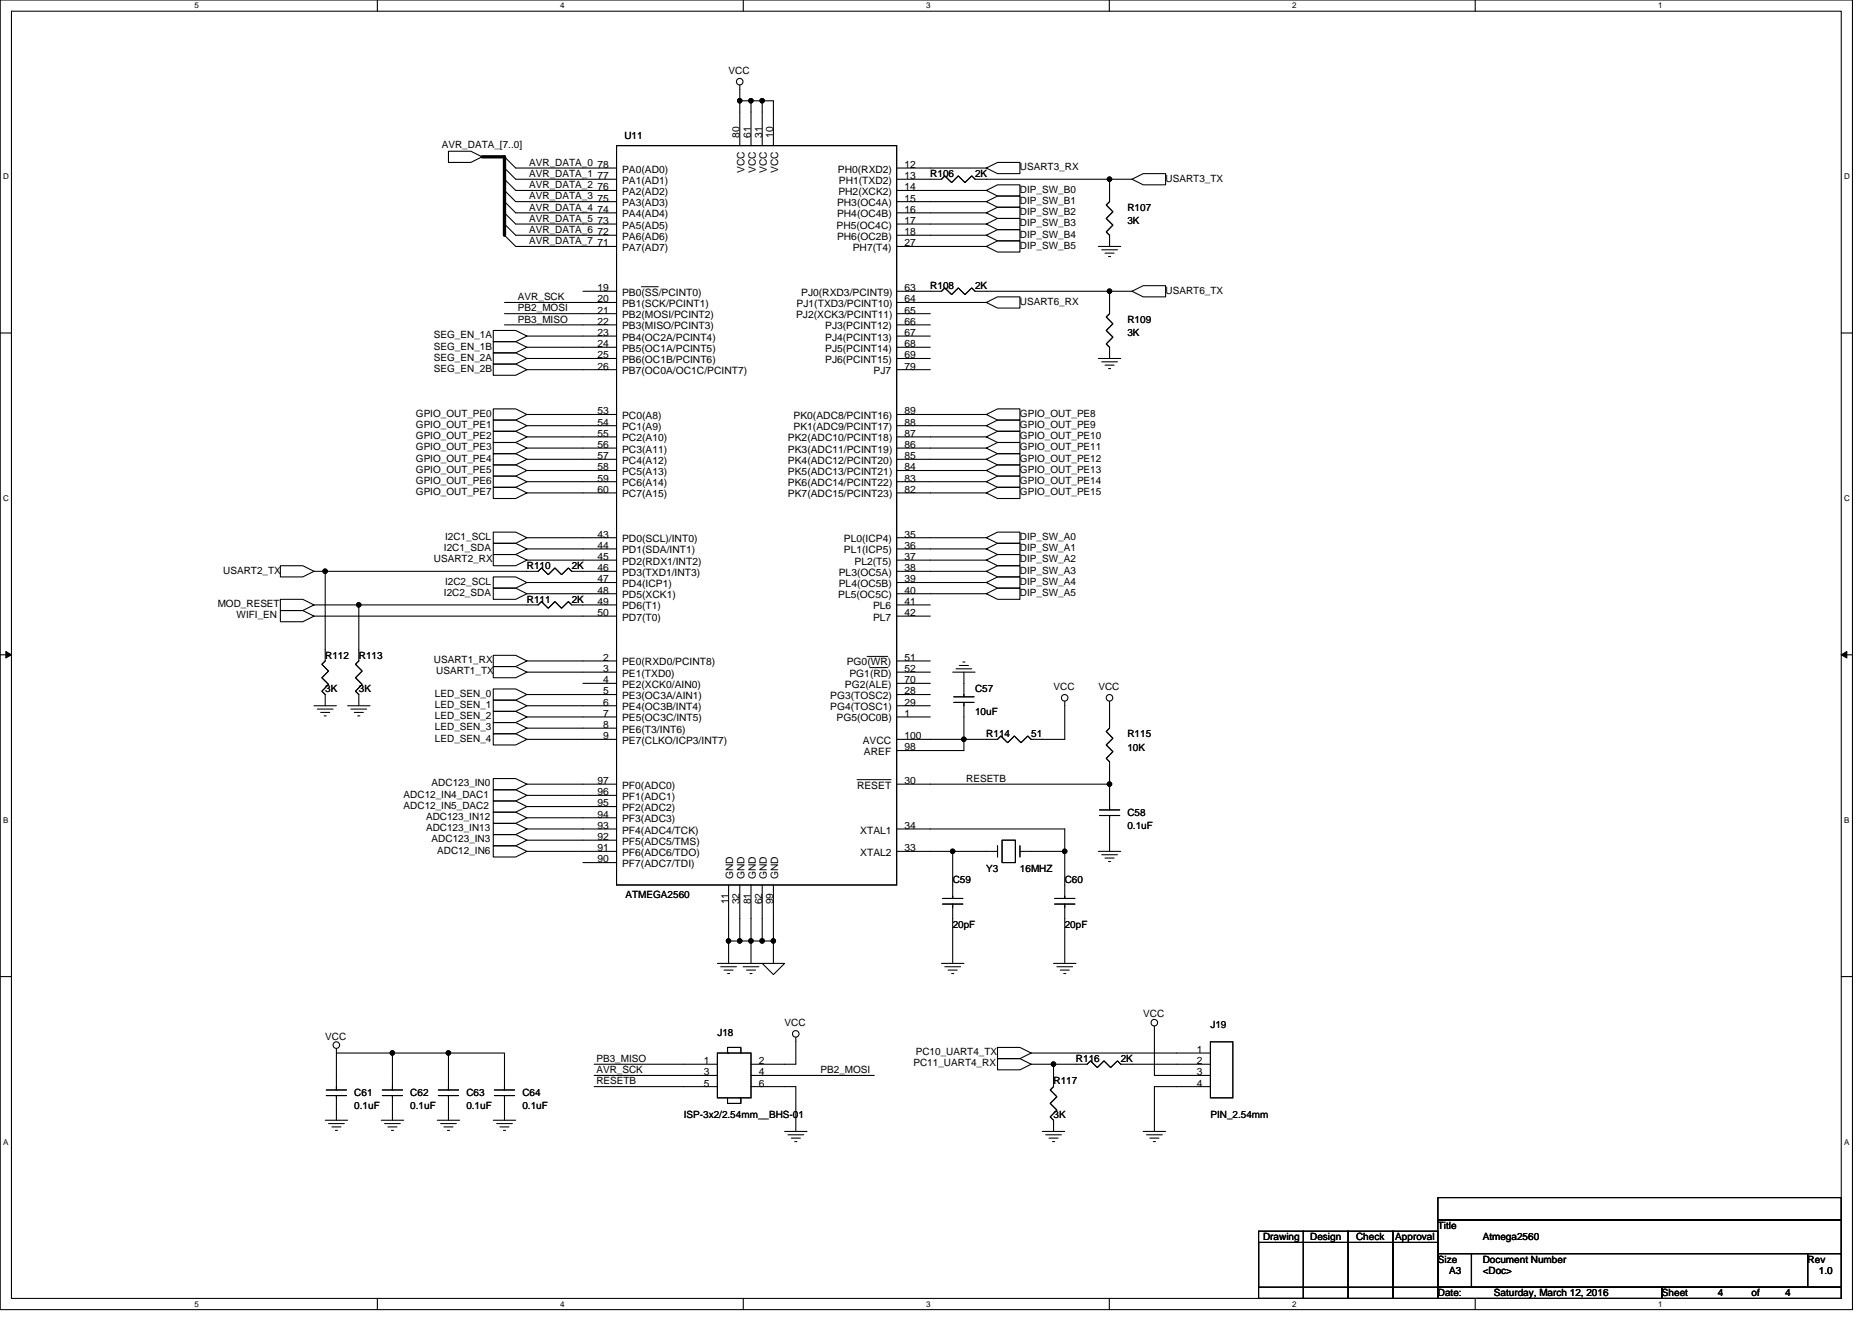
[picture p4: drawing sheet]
<svg xmlns="http://www.w3.org/2000/svg" width="297mm" height="210mm" viewBox="0 0 297 210" stroke-linecap="round" stroke-linejoin="round" font-family="sans-serif">
<path d="M0 0h293.9v207.9h-293.9zM1.8 1.8h290.4v204.3h-290.4z" fill="none" stroke="#000" stroke-width=".17"/>
<g fill="#fff">
<path d="M30.8 .2h.7v1.4h-.7z"/>
<path d="M30.8 206.3h.7v1.4h-.7z"/>
</g>
<path d="M59.9 0v1.8M59.9 206.1v1.8" fill="none" stroke="#000" stroke-width=".17"/>
<g fill="#fff">
<path d="M88.9 .2h.7v1.4h-.7z"/>
<path d="M88.9 206.3h.7v1.4h-.7z"/>
</g>
<path d="M117.9 0v1.8M117.9 206.1v1.8" fill="none" stroke="#000" stroke-width=".17"/>
<g fill="#fff">
<path d="M147 .2h.7v1.4h-.7z"/>
<path d="M147 206.3h.7v1.4h-.7z"/>
</g>
<path d="M176 0v1.8M176 206.1v1.8" fill="none" stroke="#000" stroke-width=".17"/>
<g fill="#fff">
<path d="M205 .2h.7v1.4h-.7z"/>
<path d="M205 206.3h.7v1.4h-.7z"/>
</g>
<path d="M234.1 0v1.8M234.1 206.1v1.8" fill="none" stroke="#000" stroke-width=".17"/>
<g fill="#fff">
<path d="M263.1 .2h.7v1.4h-.7z"/>
<path d="M263.1 206.3h.7v1.4h-.7z"/>
<path d="M.5 27.3h.9v1.4h-.9z"/>
<path d="M292.6 27.3h.9v1.4h-.9z"/>
<path d="M.5 78.4h.9v1.4h-.9z"/>
<path d="M292.6 78.4h.9v1.4h-.9z"/>
</g>
<path d="M0 52.9h1.8M292.2 52.9h1.7" fill="none" stroke="#000" stroke-width=".17"/>
<g fill="#fff">
<path d="M.5 129.5h.8v1.4h-.8z"/>
<path d="M292.6 129.5h.9v1.4h-.9z"/>
</g>
<path d="M0 103.9h1.8M292.2 103.9h1.7" fill="none" stroke="#000" stroke-width=".17"/>
<path d="M.9 103.4l.9 .5-.9 .5zM292.2 103.9l.8-.5v1z" fill="#000" stroke="#000" stroke-width=".16"/>
<g fill="#fff">
<path d="M.5 180.5h.8v1.4h-.8z"/>
<path d="M292.6 180.5h.9v1.4h-.9z"/>
</g>
<g fill="none" stroke="#000" stroke-width=".17">
<path d="M117.4 16h1.8M117.4 13.5v9.6M119.2 16v7.1M119.2 16h1.7M120.9 16v7.1M120.9 16h1.8v7.1M71.2 24h3.5l1.8 .9-1.8 .9h-3.5zM80 26.7l1.8 1.7h16M80 24.9l1.8 1.8h16M80 30.2l1.8 1.8h16M80 28.4l1.8 1.8h16M80 35.6l1.8 1.7h16"/>
<path d="M80 33.8l1.8 1.8h16M80 32l1.8 1.8h16M80 37.3l1.8 1.8h16M97.8 23.1h44.5v117.4h-44.5zM142.3 26.7h14.2M142.3 30.2h14.2M142.3 32h14.2M142.3 33.8h14.2M142.3 35.6h14.2M142.3 37.3h14.2M142.3 39.1h14.2M142.3 28.4h7.1l.5-.5 1.1 1.1 1.1-1.1 1 1.1 1.1-1.1 .5 .5h21.4"/>
<path d="M156.5 26.7l1.8-.9h3.5v1.8h-3.5zM156.5 37.3l1.8-.9h3.5v1.8h-3.5zM156.5 39.1l1.8-.9h3.5v1.8h-3.5zM156.5 30.2l1.8-.9h3.5v1.8h-3.5zM156.5 32l1.8-.9h3.5v1.8h-3.5zM156.5 33.8l1.8-.9h3.5v1.8h-3.5zM156.5 35.6l1.8-.9h3.5v1.7h-3.5zM174.3 39.1h3.5M174.8 39.6h2.5M176.1 28.4v3.6l-.6 .5 1.1 1.1-1.1 1.1 1.1 1-1.1 1.1 .6 .5v1.8M176.1 28.4h3.5M179.6 28.4l1.8-.8h3.6v1.7h-3.6z"/>
<path d="M78.3 52.5h3.5l1.8 .8-1.8 .9h-3.5zM78.3 54.2h3.5l1.8 .9-1.8 .9h-3.5zM78.3 56h3.5l1.8 .9-1.8 .9h-3.5zM78.3 57.8h3.5l1.8 .9-1.8 .9h-3.5zM80 48h17.8M80 49.8h17.8M80 51.6h17.8M92.5 46.2h5.3M97.8 53.3h-14.2M97.8 55.1h-14.2M97.8 56.9h-14.2M97.8 58.7h-14.2"/>
<path d="M142.3 48h14.2M142.3 46.2h7.1l.5-.5 1.1 1.1 1.1-1.1 1 1.1 1.1-1.1 .5 .5h21.4M142.3 49.8h5.3M142.3 51.6h5.3M142.3 53.3h5.3M142.3 55.1h5.3M142.3 56.9h5.3M142.3 58.7h5.3M156.5 48l1.8-.9h3.5v1.8h-3.5zM174.3 56.9h3.5M174.8 57.4h2.5M175.3 40.2h1.5"/>
<path d="M175.3 58h1.5M175.9 40.7h.3M175.9 58.5h.3M176.1 46.2v3.6l-.6 .5 1.1 1.1-1.1 1.1 1.1 1-1.1 1.1 .6 .5v1.8M176.1 46.2h3.5M179.6 46.2l1.8-.9h3.6v1.8h-3.6zM78.3 64.9h3.5l1.8 .9-1.8 .9h-3.5zM78.3 66.7h3.5l1.8 .9-1.8 .9h-3.5zM78.3 68.5h3.5l1.8 .8-1.8 .9h-3.5zM78.3 70.2h3.5l1.8 .9-1.8 .9h-3.5zM78.3 72h3.5l1.8 .9-1.8 .9h-3.5zM78.3 73.8h3.5l1.8 .9-1.8 .9h-3.5z"/>
<path d="M78.3 75.6h3.5l1.8 .9-1.8 .8h-3.5zM78.3 77.3h3.5l1.8 .9-1.8 .9h-3.5zM83.6 65.8h14.2M83.6 67.6h14.2M83.6 69.3h14.2M83.6 71.1h14.2M83.6 72.9h14.2M83.6 74.7h14.2M83.6 78.2h14.2M83.6 76.5h14.2M156.5 76.5h-14.2M156.5 78.2h-14.2"/>
<path d="M156.5 74.7h-14.2M156.5 72.9h-14.2M156.5 65.8h-14.2M156.5 67.6h-14.2M156.5 71.1h-14.2M156.5 69.3h-14.2M156.5 65.8l1.8-.9h3.5v1.8h-3.5zM156.5 67.6l1.8-.9h3.5v1.8h-3.5zM156.5 69.3l1.8-.8h3.5v1.7h-3.5zM156.5 71.1l1.8-.9h3.5v1.8h-3.5zM156.5 72.9l1.8-.9h3.5v1.8h-3.5zM156.5 74.7l1.8-.9h3.5v1.8h-3.5z"/>
<path d="M156.5 76.5l1.8-.9h3.5v1.7h-3.5zM156.5 78.2l1.8-.9h3.5v1.8h-3.5zM44.5 89.8h3.5l1.8 .9-1.8 .9h-3.5zM44.5 95.1h3.5l1.8 .9-1.8 .9h-3.5zM44.5 96.9h3.5l1.8 .9-1.8 .9h-3.5zM49.8 90.7h1.8v14.2l-.5 .5 1 1.1-1 1.1 1 1-1 1.1 .5 .5v1.8M49.8 97.8h48M49.8 96h7.1v8.9l-.5 .5 1.1 1.1-1.1 1.1 1.1 1-1.1 1.1 .5 .5v1.8M51.6 90.7h33.8l.5-.6 1.1 1.1 1.1-1.1 1 1.1 1.1-1.1 .5 .6h7.1M56.9 96h28.5l.5-.5 1.1 1 1.1-1 1 1 1.1-1 .5 .5h7.1M78.3 88h3.5l1.8 .9-1.8 .9h-3.5zM78.3 93.3h3.5l1.8 .9-1.8 .9h-3.5z"/>
<path d="M78.3 91.6h3.5l1.8 .9-1.8 .8h-3.5zM78.3 84.5h3.5l1.8 .8-1.8 .9h-3.5zM78.3 86.2h3.5l1.8 .9-1.8 .9h-3.5zM97.8 85.3h-14.2M97.8 87.1h-14.2M97.8 92.5h-14.2M97.8 94.2h-14.2M97.8 88.9h-14.2M142.3 94.2h14.2M142.3 90.7h14.2M142.3 87.1h14.2M142.3 85.3h14.2"/>
<path d="M142.3 92.5h14.2M142.3 88.9h14.2M142.3 96h5.3M142.3 97.8h5.3M156.5 90.7l1.8-.9h3.5v1.8h-3.5zM156.5 92.5l1.8-.9h3.5v1.7h-3.5zM156.5 94.2l1.8-.9h3.5v1.8h-3.5zM156.5 85.3l1.8-.8h3.5v1.7h-3.5zM156.5 87.1l1.8-.9h3.5v1.8h-3.5zM156.5 88.9l1.8-.9h3.5v1.8h-3.5zM49.8 112h3.6M50.4 112.5h2.4"/>
<path d="M50.9 113.1h1.4M51.4 113.6h.4M55.2 112h3.5M55.7 112.5h2.5M56.2 113.1h1.5M56.8 113.6h.3M78.3 105.8h3.5l1.8 .9-1.8 .9h-3.5zM78.3 104h3.5l1.8 .9-1.8 .9h-3.5zM78.3 109.3h3.5l1.8 .9-1.8 .9h-3.5zM78.3 111.1h3.5l1.8 .9-1.8 .9h-3.5zM78.3 112.9h3.5l1.8 .9-1.8 .9h-3.5zM78.3 114.7h3.5l1.8 .9-1.8 .9h-3.5z"/>
<path d="M78.3 116.5h3.5l1.8 .8-1.8 .9h-3.5zM83.6 110.2h14.2M83.6 112h14.2M83.6 113.8h14.2M83.6 115.6h14.2M83.6 117.3h14.2M92.5 108.5h5.3M97.8 104.9h-14.2M97.8 106.7h-14.2M142.3 104.9h5.3M142.3 106.7h5.3M142.3 108.5h5.3"/>
<path d="M142.3 110.2h5.3M142.3 112h5.3M142.3 113.8h5.3M151.2 106.7h3.5M151.3 111.5h3.3M151.3 110.6h3.3M151.7 106.2h2.5M152.2 105.6h1.5M152.8 105.1h.3M152.9 111.5v7.6h-10.6M152.9 106.7v3.9M168.9 111.3v6h-5.3l-.5-.5-1.1 1.1-1.1-1.1-1 1.1-1.1-1.1-.5 .5h-16"/>
<path d="M176.1 111.3v4.3l-.6 .5 1.1 1.1-1.1 1 1.1 1.1-1.1 1.1 .6 .5v3.6M78.3 128.9h3.5l1.8 .9-1.8 .9h-3.5zM78.3 130.7h3.5l1.8 .9-1.8 .9h-3.5zM78.3 132.5h3.5l1.8 .8-1.8 .9h-3.5zM78.3 123.6h3.5l1.8 .9-1.8 .8h-3.5zM78.3 125.3h3.5l1.8 .9-1.8 .9h-3.5zM78.3 127.1h3.5l1.8 .9-1.8 .9h-3.5zM78.3 134.2h3.5l1.8 .9-1.8 .9h-3.5zM83.6 124.5h14.2M83.6 126.2h14.2M83.6 128h14.2M83.6 129.8h14.2"/>
<path d="M92.5 136.9h5.3M97.8 131.6h-14.2M97.8 133.3l-14.2 .1M97.8 135.1h-14.2M142.3 131.6h26.6v3.5M142.3 135.1h8.9M142.3 124.5h33.8M151.2 135.1v7.5M151.2 135.1h7.1M158.3 134.2v1.8M159 133.3h2.1v3.6h-2.1zM161.8 134.2v1.8"/>
<path d="M161.8 135.1h7.1M168.9 135.1v7.5M174.3 135.1h3.5M174.5 128.5h3.2M174.5 129.4h3.2M174.8 135.7h2.5M175.3 136.2h1.5M175.9 136.7h.3M176.1 124.5v4M176.1 129.4v5.7M0 155h1.8M113.8 152.9h7.1"/>
<path d="M114.4 153.4h2.5M114.9 154h1.4M115.4 154.5h.4M115.6 149.4v3.5M115.6 140.5v8.9M115.6 149.4h1.8M117.4 149.4h3.5M117.4 140.5v8.9M117.9 153.4h2.5M118.4 154h1.5M119 154.5h.3M119.2 140.5v12.4"/>
<path d="M120.9 140.5v8.9M120.9 152.9h3.6l-1.8 1.8zM120.9 149.4h1.8M122.7 149.4v3.5M122.7 140.5v8.9M149.4 152.9h3.5M149.6 143.5h3.2M149.6 142.6h3.2M149.9 153.4h2.5M150.4 154h1.5M151 154.5h.3M151.2 143.5v9.4"/>
<path d="M167.2 152.9h3.5M167.3 143.5h3.3M167.3 142.6h3.3M167.7 153.4h2.5M168.2 154h1.5M168.8 154.5h.3M168.9 143.5v9.4M292.2 155h1.7M51.6 177.8h3.6M51.8 173h3.2M51.8 173.9h3.2M52.1 178.3h2.5"/>
<path d="M52.7 178.9h1.4M53.2 179.4h.3M53.4 167.1h8.9M53.4 167.1v5.9M53.4 173.9v3.9M53.4 166.4v.7M60.5 177.8h3.5M60.7 173h3.2M60.7 173.9h3.2M61 178.3h2.5M61.5 178.9h1.5M62.1 179.4h.3"/>
<path d="M62.3 167.1h8.9M62.3 167.1v5.9M62.3 173.9v3.9M69.4 177.8h3.5M69.6 173h3.2M69.6 173.9h3.2M69.9 178.3h2.5M70.4 178.9h1.5M71 179.4h.3M71.2 167.1h8.8v5.9M71.2 167.1v5.9M71.2 173.9v3.9"/>
<path d="M78.3 177.8h3.5M78.4 173h3.3M78.4 173.9h3.3M78.8 178.3h2.5M79.3 178.9h1.5M79.9 179.4h.3M80 173.9v3.9M94.3 170.7h19.5M94.3 172.5h19.5M113.8 167.1h5.4v7.1h-5.4zM113.8 168.9h-19.5M115.4 174.2v.9h2.2v-.9h-.2"/>
<path d="M115.6 167.1h-.2v-.9h2.2v.9M119.2 172.5h7.1v7.1M119.2 170.7h19.5M124.5 179.6h3.6M126.3 164.6v4.3h-7.1M158.3 168h3.5l1.8 .9-1.8 .9h-3.5zM158.3 166.2h3.5l1.8 .9-1.8 .9h-3.5zM163.6 168.9h3.6M163.6 167.1h28.5M165.4 179.6h3.5M167.2 168.9h5.3l.5-.5 1.1 1 1.1-1 1 1 1.1-1 .5 .5h14.3M167.2 168.9v3.6l-.6 .5 1.1 1.1-1.1 1 1.1 1.1-1.1 1.1 .6 .5v1.8"/>
<path d="M181.4 179.6h3.6M183.2 162.9v7.8h8.9M192.1 165.4h3.5v8.8h-3.5zM192.1 172.5h-8.9v7.1M125 180.1h2.5M125.6 180.6h1.4M126.1 181.2h.3M165.9 180.1h2.5M166.5 180.6h1.4M167 181.2h.3M181.9 180.1h2.5M182.5 180.6h1.4"/>
<path d="M183 181.2h.3M199.7 195.4h7.1v10.7h-7.1zM199.7 197.2h28.5v7.1h-28.5zM206.8 195.4h7.1v10.7h-7.1zM213.9 195.4h7.1v10.7h-7.1zM221 195.4h7.2v10.7h-7.2zM228.2 190.1h64v3.5h-64zM228.2 193.6h64v5.4h-64zM228.2 199h5.3v5.3h-5.3zM233.5 199h53.3v5.3h-53.3zM286.8 199h5.4v5.3h-5.4zM228.2 204.3h35.5v1.8h-35.5z"/>
<path d="M263.7 204.3h28.5v1.8h-28.5z"/>
<circle cx="117.4" cy="13" r=".52"/>
<circle cx="168.9" cy="110.8" r=".52"/>
<circle cx="176" cy="110.8" r=".52"/>
<circle cx="53.4" cy="165.9" r=".52"/>
<circle cx="126.3" cy="164.1" r=".52"/>
<circle cx="183.2" cy="162.3" r=".52"/>
</g>
<g fill="#000" stroke="#000" stroke-width=".17">
<circle cx="117.4" cy="16" r=".35"/>
<circle cx="119.2" cy="16" r=".35"/>
<circle cx="120.9" cy="16" r=".35"/>
<circle cx="176" cy="28.4" r=".35"/>
<circle cx="176" cy="46.2" r=".35"/>
<circle cx="51.6" cy="90.7" r=".35"/>
<circle cx="56.9" cy="96" r=".35"/>
<circle cx="152.9" cy="117.3" r=".35"/>
<circle cx="151.2" cy="135.1" r=".35"/>
<circle cx="168.9" cy="135.1" r=".35"/>
<circle cx="176" cy="124.4" r=".35"/>
<circle cx="115.6" cy="149.3" r=".35"/>
<circle cx="117.4" cy="149.3" r=".35"/>
<circle cx="119.2" cy="149.3" r=".35"/>
<circle cx="120.9" cy="149.3" r=".35"/>
<circle cx="122.7" cy="149.3" r=".35"/>
<circle cx="62.3" cy="167.1" r=".35"/>
<circle cx="71.1" cy="167.1" r=".35"/>
<circle cx="167.2" cy="168.9" r=".35"/>
</g>
<path d="M76.5 24.9h3.5v12.4" fill="none" stroke="#000" stroke-width=".53"/>
<path d="M101.8 45.5h2.7M137.6 104.2h3.3M138 106h2.9M136 123.7h5.4" fill="none" stroke="#000" stroke-width=".16"/>
<g font-size="1.6">
<text x="115.6" y="11.7">VCC</text>
<text x="70.1" y="23.5">AVR_DATA_[7..0]</text>
<text x="99.1" y="22">U11</text>
<text x="117.4" y="21.9" transform="rotate(-90 117.4 21.9)">80</text>
<text x="119.1" y="21.9" transform="rotate(-90 119.1 21.9)">61</text>
<text x="120.9" y="21.9" transform="rotate(-90 120.9 21.9)">31</text>
<text x="122.7" y="21.9" transform="rotate(-90 122.7 21.9)">10</text>
<text x="84" y="28.1">AVR_DATA_1</text>
<text x="84" y="26.3">AVR_DATA_0</text>
<text x="84" y="29.9">AVR_DATA_2</text>
<text x="94.8" y="26.6">78</text>
<text x="94.8" y="28.4">77</text>
<text x="98.7" y="27.4">PA0(AD0)</text>
<text x="98.7" y="29.2">PA1(AD1)</text>
<text x="118.1" y="27.5" transform="rotate(-90 118.1 27.5)">VCC</text>
<text x="119.9" y="27.5" transform="rotate(-90 119.9 27.5)">VCC</text>
<text x="121.7" y="27.5" transform="rotate(-90 121.7 27.5)">VCC</text>
<text x="123.5" y="27.5" transform="rotate(-90 123.5 27.5)">VCC</text>
<text x="132.9" y="27.4">PH0(RXD2)</text>
<text x="133.1" y="29.2">PH1(TXD2)</text>
<text x="143.5" y="28.4">13</text>
<text x="143.5" y="26.6">12</text>
<text x="147.6" y="28.1">R106</text>
<text x="154.7" y="28.1">2K</text>
<text x="161.8" y="27">USART3_RX</text>
<text x="185" y="28.8">USART3_TX</text>
<text x="84" y="31.6">AVR_DATA_3</text>
<text x="84" y="35.2">AVR_DATA_5</text>
<text x="84" y="33.4">AVR_DATA_4</text>
<text x="94.8" y="30.2">76</text>
<text x="94.8" y="32">75</text>
<text x="94.8" y="33.8">74</text>
<text x="94.8" y="35.5">73</text>
<text x="98.7" y="30.9">PA2(AD2)</text>
<text x="98.7" y="32.7">PA3(AD3)</text>
<text x="98.7" y="34.5">PA4(AD4)</text>
<text x="132.8" y="32.7">PH3(OC4A)</text>
<text x="132.8" y="34.5">PH4(OC4B)</text>
<text x="133" y="30.9">PH2(XCK2)</text>
<text x="143.5" y="30.2">14</text>
<text x="143.5" y="35.5">17</text>
<text x="143.5" y="32">15</text>
<text x="143.5" y="33.8">16</text>
<text x="161.8" y="30.6">DIP_SW_B0</text>
<text x="161.8" y="32.4">DIP_SW_B1</text>
<text x="161.8" y="34.1">DIP_SW_B2</text>
<text x="161.8" y="35.9">DIP_SW_B3</text>
<text x="178.9" y="33.4">R107</text>
<text x="178.9" y="35.6">3K</text>
<text x="84" y="37">AVR_DATA_6</text>
<text x="84" y="38.8">AVR_DATA_7</text>
<text x="94.8" y="37.3">72</text>
<text x="94.8" y="39.1">71</text>
<text x="98.7" y="36.3">PA5(AD5)</text>
<text x="98.7" y="38.1">PA6(AD6)</text>
<text x="98.7" y="39.8">PA7(AD7)</text>
<text x="132.7" y="36.3">PH5(OC4C)</text>
<text x="132.8" y="38.1">PH6(OC2B)</text>
<text x="135.3" y="39.8">PH7(T4)</text>
<text x="143.5" y="37.3">18</text>
<text x="143.5" y="39.1">27</text>
<text x="161.8" y="37.7">DIP_SW_B4</text>
<text x="161.8" y="39.5">DIP_SW_B5</text>
<text x="82.2" y="47.6">AVR_SCK</text>
<text x="94.8" y="48">20</text>
<text x="94.8" y="46.2">19</text>
<text x="98.7" y="46.9">PB0(SS/PCINT0)</text>
<text x="127.1" y="46.9">PJ0(RXD3/PCINT9)</text>
<text x="143.5" y="46.2">63</text>
<text x="143.5" y="48">64</text>
<text x="147.6" y="45.9">R108</text>
<text x="154.7" y="45.9">2K</text>
<text x="185" y="46.6">USART6_TX</text>
<text x="68.9" y="53.7">SEG_EN_1A</text>
<text x="82.2" y="49.4">PB2_MOSI</text>
<text x="82.2" y="51.2">PB3_MISO</text>
<text x="94.8" y="49.8">21</text>
<text x="94.8" y="51.5">22</text>
<text x="94.8" y="53.3">23</text>
<text x="98.7" y="48.7">PB1(SCK/PCINT1)</text>
<text x="98.7" y="50.5">PB2(MOSI/PCINT2)</text>
<text x="98.7" y="52.3">PB3(MISO/PCINT3)</text>
<text x="126.3" y="50.5">PJ2(XCK3/PCINT11)</text>
<text x="126.4" y="48.7">PJ1(TXD3/PCINT10)</text>
<text x="130.9" y="52.3">PJ3(PCINT12)</text>
<text x="143.5" y="49.8">65</text>
<text x="143.5" y="51.5">66</text>
<text x="143.5" y="53.3">67</text>
<text x="161.8" y="48.4">USART6_RX</text>
<text x="178.9" y="51.2">R109</text>
<text x="178.9" y="53.3">3K</text>
<text x="68.9" y="55.5">SEG_EN_1B</text>
<text x="68.9" y="57.3">SEG_EN_2A</text>
<text x="68.9" y="59">SEG_EN_2B</text>
<text x="94.8" y="55.1">24</text>
<text x="94.8" y="56.9">25</text>
<text x="94.8" y="58.7">26</text>
<text x="98.7" y="54.1">PB4(OC2A/PCINT4)</text>
<text x="98.7" y="55.8">PB5(OC1A/PCINT5)</text>
<text x="98.7" y="57.6">PB6(OC1B/PCINT6)</text>
<text x="98.7" y="59.4">PB7(OC0A/OC1C/PCINT7)</text>
<text x="130.9" y="54.1">PJ4(PCINT13)</text>
<text x="130.9" y="55.8">PJ5(PCINT14)</text>
<text x="130.9" y="57.6">PJ6(PCINT15)</text>
<text x="138.6" y="59.4">PJ7</text>
<text x="143.5" y="58.7">79</text>
<text x="143.5" y="55.1">68</text>
<text x="143.5" y="56.9">69</text>
<text x="94.8" y="65.8">53</text>
<text x="143.5" y="65.8">89</text>
<text x="66" y="66.1">GPIO_OUT_PE0</text>
<text x="66" y="67.9">GPIO_OUT_PE1</text>
<text x="66" y="69.7">GPIO_OUT_PE2</text>
<text x="66" y="71.5">GPIO_OUT_PE3</text>
<text x="94.8" y="67.5">54</text>
<text x="94.8" y="69.3">55</text>
<text x="94.8" y="71.1">56</text>
<text x="98.7" y="66.5">PC0(A8)</text>
<text x="98.7" y="68.3">PC1(A9)</text>
<text x="98.7" y="70.1">PC2(A10)</text>
<text x="98.7" y="71.8">PC3(A11)</text>
<text x="125" y="70.1">PK2(ADC10/PCINT18)</text>
<text x="125" y="71.8">PK3(ADC11/PCINT19)</text>
<text x="125.9" y="66.5">PK0(ADC8/PCINT16)</text>
<text x="125.9" y="68.3">PK1(ADC9/PCINT17)</text>
<text x="143.5" y="67.5">88</text>
<text x="143.5" y="69.3">87</text>
<text x="143.5" y="71.1">86</text>
<text x="161.8" y="66.1">GPIO_OUT_PE8</text>
<text x="161.8" y="67.9">GPIO_OUT_PE9</text>
<text x="161.8" y="69.7">GPIO_OUT_PE10</text>
<text x="161.8" y="71.5">GPIO_OUT_PE11</text>
<text x="66" y="73.3">GPIO_OUT_PE4</text>
<text x="66" y="75">GPIO_OUT_PE5</text>
<text x="66" y="76.8">GPIO_OUT_PE6</text>
<text x="94.8" y="72.9">57</text>
<text x="94.8" y="74.7">58</text>
<text x="94.8" y="76.4">59</text>
<text x="98.7" y="73.6">PC4(A12)</text>
<text x="98.7" y="75.4">PC5(A13)</text>
<text x="98.7" y="77.2">PC6(A14)</text>
<text x="125" y="73.6">PK4(ADC12/PCINT20)</text>
<text x="125" y="75.4">PK5(ADC13/PCINT21)</text>
<text x="125" y="77.2">PK6(ADC14/PCINT22)</text>
<text x="143.5" y="72.9">85</text>
<text x="143.5" y="74.7">84</text>
<text x="143.5" y="76.4">83</text>
<text x="161.8" y="73.3">GPIO_OUT_PE12</text>
<text x="161.8" y="75">GPIO_OUT_PE13</text>
<text x="161.8" y="76.8">GPIO_OUT_PE14</text>
<text x="66" y="78.6">GPIO_OUT_PE7</text>
<text x="94.8" y="78.2">60</text>
<text x="98.7" y="79">PC7(A15)</text>
<text x="125" y="79">PK7(ADC15/PCINT23)</text>
<text x="143.5" y="78.2">82</text>
<text x="161.8" y="78.6">GPIO_OUT_PE15</text>
<text x="68.9" y="89.3">USART2_RX</text>
<text x="70.4" y="87.5">I2C1_SDA</text>
<text x="70.6" y="85.7">I2C1_SCL</text>
<text x="94.8" y="85.3">43</text>
<text x="94.8" y="87.1">44</text>
<text x="94.8" y="88.9">45</text>
<text x="98.7" y="86.1">PD0(SCL)/INT0)</text>
<text x="98.7" y="87.8">PD1(SDA/INT1)</text>
<text x="98.7" y="89.6">PD2(RDX1/INT2)</text>
<text x="133.9" y="86.1">PL0(ICP4)</text>
<text x="133.9" y="87.8">PL1(ICP5)</text>
<text x="135.6" y="89.6">PL2(T5)</text>
<text x="143.5" y="85.3">35</text>
<text x="143.5" y="87.1">36</text>
<text x="143.5" y="88.9">37</text>
<text x="161.8" y="85.7">DIP_SW_A0</text>
<text x="161.8" y="87.5">DIP_SW_A1</text>
<text x="161.8" y="89.3">DIP_SW_A2</text>
<text x="35.4" y="91">USART2_TX</text>
<text x="70.4" y="94.6">I2C2_SDA</text>
<text x="70.6" y="92.8">I2C2_SCL</text>
<text x="83.6" y="90.3">R110</text>
<text x="83.6" y="95.7">R111</text>
<text x="90.7" y="90.3">2K</text>
<text x="90.7" y="95.7">2K</text>
<text x="94.8" y="90.7">46</text>
<text x="94.8" y="92.4">47</text>
<text x="94.8" y="94.2">48</text>
<text x="94.8" y="96">49</text>
<text x="98.7" y="91.4">PD3(TXD1/INT3)</text>
<text x="98.7" y="93.2">PD4(ICP1)</text>
<text x="98.7" y="95">PD5(XCK1)</text>
<text x="133" y="95">PL5(OC5C)</text>
<text x="133.1" y="91.4">PL3(OC5A)</text>
<text x="133.1" y="93.2">PL4(OC5B)</text>
<text x="143.5" y="96">41</text>
<text x="143.5" y="94.2">40</text>
<text x="143.5" y="90.7">38</text>
<text x="143.5" y="92.4">39</text>
<text x="161.8" y="91">DIP_SW_A3</text>
<text x="161.8" y="92.8">DIP_SW_A4</text>
<text x="161.8" y="94.6">DIP_SW_A5</text>
<text x="34.5" y="96.4">MOD_RESET</text>
<text x="37.5" y="98.1">WIFI_EN</text>
<text x="94.8" y="97.8">50</text>
<text x="98.7" y="96.7">PD6(T1)</text>
<text x="98.7" y="98.5">PD7(T0)</text>
<text x="138.5" y="96.7">PL6</text>
<text x="138.5" y="98.5">PL7</text>
<text x="143.5" y="97.8">42</text>
<text x="51.6" y="104.5">R112</text>
<text x="56.9" y="104.5">R113</text>
<text x="68.9" y="105.3">USART1_RX</text>
<text x="69.2" y="107">USART1_TX</text>
<text x="95.7" y="104.9">2</text>
<text x="95.7" y="106.7">3</text>
<text x="98.7" y="105.6">PE0(RXD0/PCINT8)</text>
<text x="98.7" y="107.4">PE1(TXD0)</text>
<text x="134.4" y="105.6">PG0(WR)</text>
<text x="134.8" y="107.4">PG1(RD)</text>
<text x="143.5" y="104.9">51</text>
<text x="143.5" y="106.7">52</text>
<text x="51.6" y="109.9">3K</text>
<text x="56.9" y="109.9">3K</text>
<text x="69" y="110.6">LED_SEN_0</text>
<text x="69" y="112.4">LED_SEN_1</text>
<text x="95.7" y="108.4">4</text>
<text x="95.7" y="110.2">5</text>
<text x="95.7" y="112">6</text>
<text x="95.7" y="113.8">7</text>
<text x="98.7" y="109.2">PE2(XCK0/AIN0)</text>
<text x="98.7" y="111">PE3(OC3A/AIN1)</text>
<text x="98.7" y="112.7">PE4(OC3B/INT4)</text>
<text x="131.7" y="111">PG3(TOSC2)</text>
<text x="131.7" y="112.7">PG4(TOSC1)</text>
<text x="134.1" y="109.2">PG2(ALE)</text>
<text x="143.5" y="110.2">28</text>
<text x="143.5" y="112">29</text>
<text x="143.5" y="113.8">1</text>
<text x="143.5" y="108.4">70</text>
<text x="154.7" y="109.9">C57</text>
<text x="154.7" y="113.4">10uF</text>
<text x="167.2" y="109.5">VCC</text>
<text x="174.3" y="109.5">VCC</text>
<text x="69" y="114.2">LED_SEN_2</text>
<text x="69" y="115.9">LED_SEN_3</text>
<text x="69" y="117.7">LED_SEN_4</text>
<text x="95.7" y="115.5">8</text>
<text x="95.7" y="117.3">9</text>
<text x="98.7" y="114.5">PE5(OC3C/INT5)</text>
<text x="98.7" y="116.3">PE6(T3/INT6)</text>
<text x="98.7" y="118.1">PE7(CLKO/ICP3/INT7)</text>
<text x="132.7" y="114.5">PG5(OC0B)</text>
<text x="136.9" y="118.1">AVCC</text>
<text x="137.1" y="119.8">AREF</text>
<text x="143.5" y="117.3">100</text>
<text x="143.5" y="119.1">98</text>
<text x="156.5" y="117">R114</text>
<text x="163.6" y="117">51</text>
<text x="178.9" y="117">R115</text>
<text x="178.9" y="119.1">10K</text>
<text x="68.5" y="124.8">ADC123_IN0</text>
<text x="94.8" y="124.4">97</text>
<text x="98.7" y="125.2">PF0(ADC0)</text>
<text x="136" y="125.2">RESET</text>
<text x="143.5" y="124.4">30</text>
<text x="153.3" y="124.1">RESETB</text>
<text x="64" y="126.6">ADC12_IN4_DAC1</text>
<text x="64" y="128.4">ADC12_IN5_DAC2</text>
<text x="67.6" y="130.2">ADC123_IN12</text>
<text x="67.6" y="131.9">ADC123_IN13</text>
<text x="94.8" y="126.2">96</text>
<text x="94.8" y="128">95</text>
<text x="94.8" y="129.8">94</text>
<text x="94.8" y="131.6">93</text>
<text x="98.7" y="127">PF1(ADC1)</text>
<text x="98.7" y="128.7">PF2(ADC2)</text>
<text x="98.7" y="130.5">PF3(ADC3)</text>
<text x="143.5" y="131.6">34</text>
<text x="178.9" y="129.4">C58</text>
<text x="178.9" y="131.6">0.1uF</text>
<text x="68.5" y="133.7">ADC123_IN3</text>
<text x="69.4" y="135.5">ADC12_IN6</text>
<text x="94.8" y="133.3">92</text>
<text x="94.8" y="135.1">91</text>
<text x="94.8" y="136.9">90</text>
<text x="98.7" y="132.3">PF4(ADC4/TCK)</text>
<text x="98.7" y="134.1">PF5(ADC5/TMS)</text>
<text x="98.7" y="135.8">PF6(ADC6/TDO)</text>
<text x="98.7" y="137.6">PF7(ADC7/TDI)</text>
<text x="136.5" y="132.3">XTAL1</text>
<text x="136.5" y="135.8">XTAL2</text>
<text x="143.5" y="135.1">33</text>
<text x="99.2" y="142.6">ATMEGA2560</text>
<text x="115.6" y="143.5" transform="rotate(-90 115.6 143.5)">11</text>
<text x="116.3" y="139.6" transform="rotate(-90 116.3 139.6)">GND</text>
<text x="117.4" y="143.5" transform="rotate(-90 117.4 143.5)">32</text>
<text x="118.1" y="139.6" transform="rotate(-90 118.1 139.6)">GND</text>
<text x="119.1" y="143.5" transform="rotate(-90 119.1 143.5)">81</text>
<text x="119.9" y="139.6" transform="rotate(-90 119.9 139.6)">GND</text>
<text x="120.9" y="143.5" transform="rotate(-90 120.9 143.5)">62</text>
<text x="121.7" y="139.6" transform="rotate(-90 121.7 139.6)">GND</text>
<text x="122.7" y="143.5" transform="rotate(-90 122.7 143.5)">99</text>
<text x="123.5" y="139.6" transform="rotate(-90 123.5 139.6)">GND</text>
<text x="151.2" y="140.1">C59</text>
<text x="156.5" y="138.3">Y3</text>
<text x="161.8" y="138.3">16MHZ</text>
<text x="168.9" y="140.1">C60</text>
<text x="151.2" y="147.2">20pF</text>
<text x="168.9" y="147.2">20pF</text>
<text x="181.4" y="161.4">VCC</text>
<text x="51.6" y="165">VCC</text>
<text x="113.8" y="164.5">J18</text>
<text x="124.5" y="162.9">VCC</text>
<text x="145.3" y="167.5">PC10_UART4_TX</text>
<text x="189.9" y="167.1">1</text>
<text x="192.1" y="163.2">J19</text>
<text x="56.2" y="173.9">C61</text>
<text x="65.1" y="173.9">C62</text>
<text x="74" y="173.9">C63</text>
<text x="82.9" y="173.9">C64</text>
<text x="94.6" y="168.6">PB3_MISO</text>
<text x="94.6" y="170.3">AVR_SCK</text>
<text x="94.6" y="172.1">RESETB</text>
<text x="111.7" y="168.9">1</text>
<text x="111.7" y="170.7">3</text>
<text x="111.7" y="172.4">5</text>
<text x="120.4" y="168.9">2</text>
<text x="120.4" y="170.7">4</text>
<text x="120.4" y="172.4">6</text>
<text x="130.2" y="170.3">PB2_MOSI</text>
<text x="144.9" y="169.3">PC11_UART4_RX</text>
<text x="167.2" y="172.1">R117</text>
<text x="170.7" y="168.6">R116</text>
<text x="177.8" y="168.6">2K</text>
<text x="189.9" y="168.9">2</text>
<text x="189.9" y="170.7">3</text>
<text x="189.9" y="172.4">4</text>
<text x="56.2" y="176">0.1uF</text>
<text x="65.1" y="176">0.1uF</text>
<text x="74" y="176">0.1uF</text>
<text x="82.9" y="176">0.1uF</text>
<text x="108.5" y="177.4">ISP-3x2/2.54mm__BHS-01</text>
<text x="167.2" y="177.4">3K</text>
<text x="192.1" y="177.4">PIN_2.54mm</text>
<text x="200.4" y="196.8">Drawing</text>
<text x="207.9" y="196.8">Design</text>
<text x="215.2" y="196.8">Check</text>
<text x="221.4" y="196.8">Approval</text>
<text x="228.2" y="195.1">Title</text>
<text x="235.3" y="196.8">Atmega2560</text>
<text x="228.2" y="200.4">Size</text>
<text x="229.9" y="202.2">A3</text>
<text x="235.3" y="200.4">Document Number</text>
<text x="235.3" y="202.2">&lt;Doc&gt;</text>
<text x="286.8" y="200.4">Rev</text>
<text x="288.6" y="202.2">1.0</text>
<text x="228.2" y="205.7">Date:</text>
<text x="237" y="205.7">Saturday, March 12, 2016</text>
<text x="263.7" y="205.7">Sheet</text>
<text x="272.6" y="205.7">4</text>
<text x="277.9" y="205.7">of</text>
<text x="283.3" y="205.7">4</text>
</g>
<g font-size="1.3">
<text x="30.8" y="1.3">5</text>
<text x="88.9" y="1.3">4</text>
<text x="147" y="1.3">3</text>
<text x="205" y="1.3">2</text>
<text x="263.1" y="1.3">1</text>
<text x=".5" y="28.4">D</text>
<text x="292.6" y="28.4">D</text>
<text x=".5" y="79.5">C</text>
<text x="292.6" y="79.5">C</text>
<text x=".5" y="130.6">B</text>
<text x="292.6" y="130.6">B</text>
<text x=".5" y="181.7">A</text>
<text x="292.6" y="181.7">A</text>
<text x="30.8" y="207.4">5</text>
<text x="88.9" y="207.4">4</text>
<text x="147" y="207.4">3</text>
<text x="205" y="207.4">2</text>
<text x="263.1" y="207.4">1</text>
</g>
</svg>
